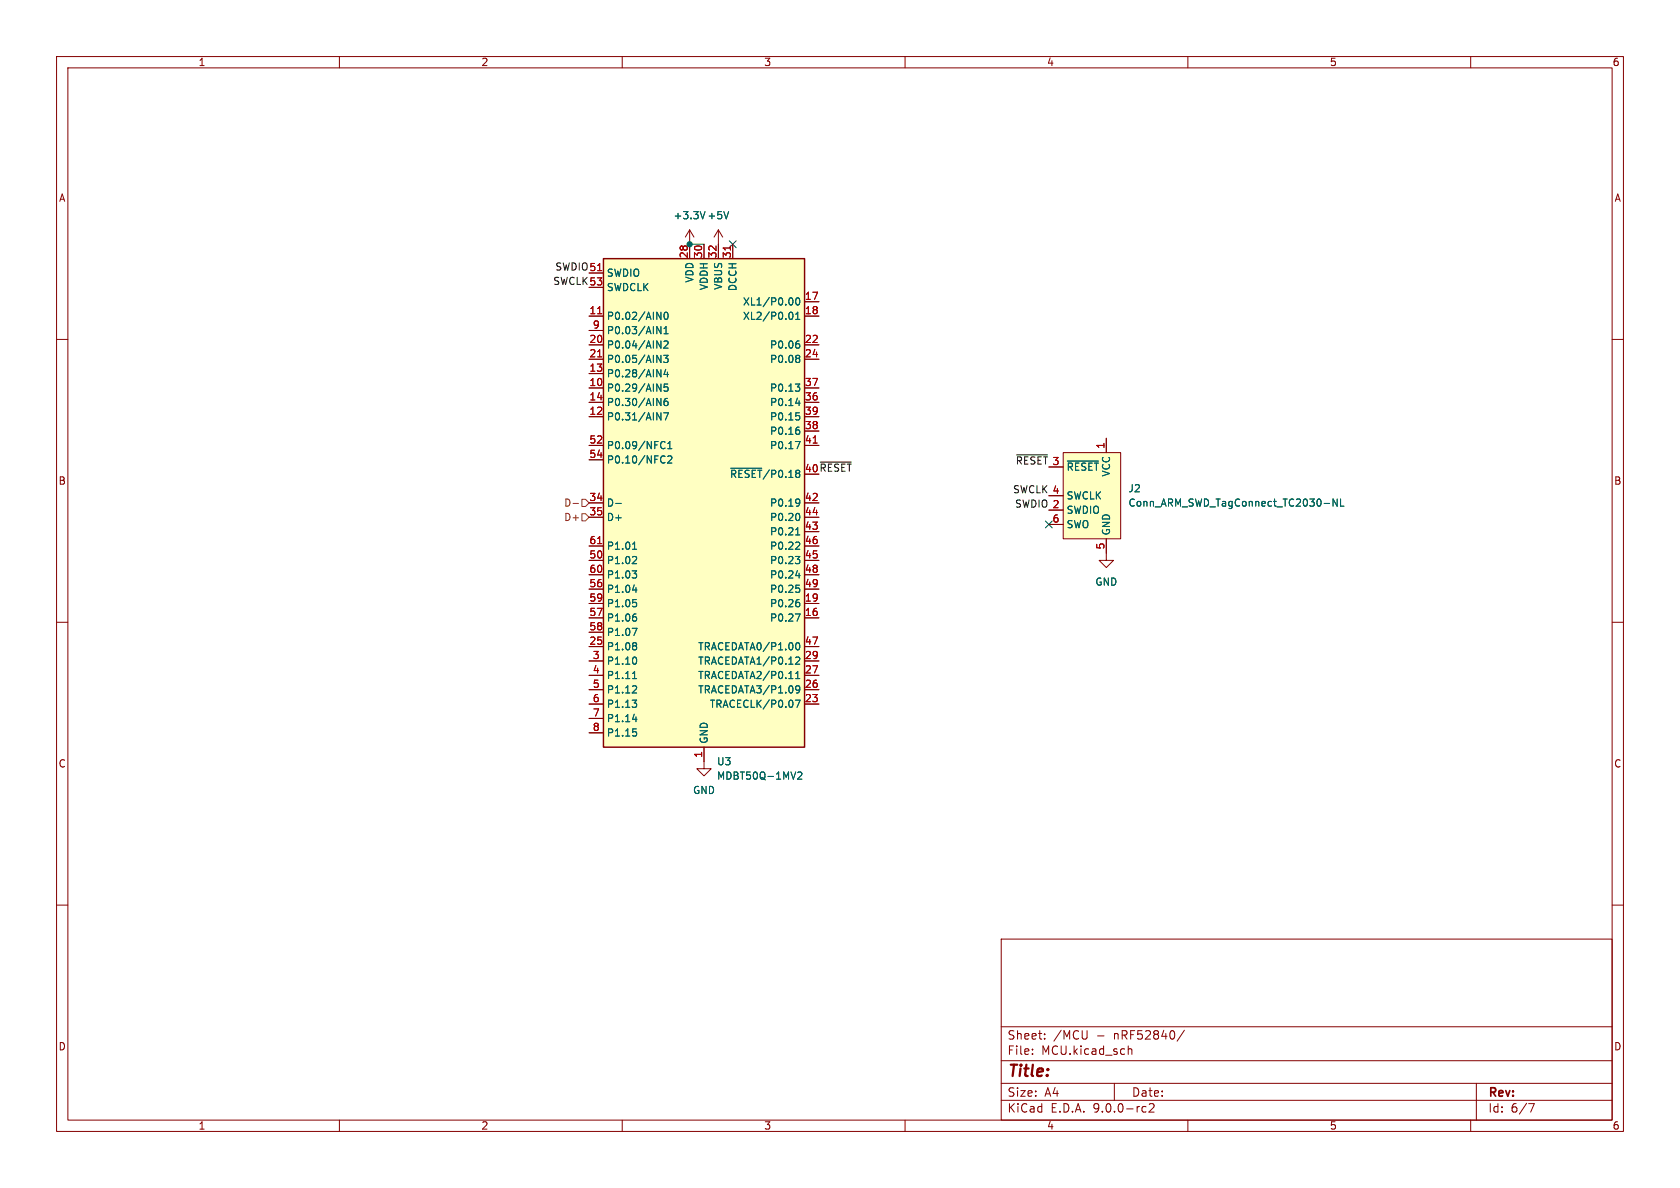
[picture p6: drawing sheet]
<svg xmlns="http://www.w3.org/2000/svg" width="297mm" height="210mm" viewBox="0 0 297 210" stroke-linecap="round" stroke-linejoin="round" font-family="sans-serif">
<g fill="none" stroke="#840000" stroke-width=".18">
<path d="M10 10h277v190h-277zM12 12h273v186h-273zM60 10v2M110 10v2M160 10v2M210 10v2M260 10v2M121.9 40.6l-.7 1.3M121.9 40.6l.8 1.3M121.9 40.6v2.6M127 40.6l-.8 1.3M127 40.6l.8 1.3"/>
<path d="M127 40.6v2.6M10 60h2M285 60h2M10 110h2M285 110h2M124.5 134.6v1.3h1.2l-1.2 1.3-1.3-1.3h1.3M10 160h2M177 166h108v32h-108zM285 160h2M60 198v2M110 198v2M160 198v2"/>
<path d="M177 194.5h108M177 191.5h108M177 187.5h108M177 181.5h108M182.5 186.3v.1M182.5 185.5v.1M184.7 183.6v.1M184.7 182.8v.1M192.2 182.2l-.1 1.4M197 191.5v3M199.5 184.9v1.5M199.5 185.5l.2-.1 .3 .1 .1 .9"/>
<path d="M202.2 195.6l.4 .1M202.6 196.5l-.4 .1M203.2 195.2l.5-.1 .3 .1v.3l-.9 1.1h.9M209.4 182.1l-1.3 2M210 198v2M260 198v2M261 191.5v6.5M270.2 195.1h1l-.6 1.5"/>
</g>
<path d="M124.6 37.4l-.4 1.3M128.8 37.4l-.4 1.3" fill="none" stroke="#006464" stroke-width=".18"/>
<path d="M106.7 45.7h35.5v86.4h-35.5z" fill="#ffffc2"/>
<path d="M106.7 45.7h35.5v86.4h-35.5z" fill="none" stroke="#840000" stroke-width=".25"/>
<g fill="none" stroke="#840000" stroke-width=".18">
<path d="M104.1 48.3h2.6M104.1 50.8h2.6M104.1 55.9h2.6M104.1 58.4h2.6M121.9 43.2v2.5M124.5 43.2v2.5M127 43.2v2.5M129.5 43.2v2.5M142.2 55.9h2.6M142.2 53.3h2.6M104.1 61h2.6M104.1 63.5h2.6"/>
<path d="M104.1 66h2.6M104.1 68.6h2.6M104.1 71.1h2.6M104.1 73.7h2.6M104.1 78.7h2.6M142.2 61h2.6M142.2 63.5h2.6M142.2 68.6h2.6M142.2 71.1h2.6M142.2 73.7h2.6M142.2 78.7h2.6M142.2 76.2h2.6"/>
<path d="M104.1 81.3h2.6M104.1 88.9h2.6M104.1 91.4h2.6M104.1 96.5h2.6M104.1 99.1h2.6M142.2 88.9h2.6M142.2 91.4h2.6M142.2 96.5h2.6M142.2 99.1h2.6M142.2 94h2.6M104.1 101.6h2.6M104.1 104.1h2.6"/>
<path d="M104.1 106.7h2.6M104.1 109.2h2.6M104.1 111.8h2.6M104.1 114.3h2.6M104.1 116.8h2.6M104.1 119.4h2.6M142.2 101.6h2.6M142.2 104.1h2.6M142.2 106.7h2.6M142.2 109.2h2.6M142.2 114.3h2.6M142.2 116.8h2.6"/>
<path d="M142.2 119.4h2.6M104.1 121.9h2.6M104.1 124.5h2.6M104.1 127h2.6M104.1 129.5h2.6M124.5 132.1v2.5M142.2 121.9h2.6M142.2 124.5h2.6"/>
</g>
<path d="M105.7 47.8h.7M105.7 55.5h.7M129.1 43.5v.7M105.7 63.1h.7M143.8 78.3h.7M105.7 96.1h.7" fill="none" stroke="#a90000" stroke-width=".18"/>
<g fill="none" stroke="#006464" stroke-width=".18">
<path d="M116.1 55.2l.7 1.3v-1.3M116.1 57.7l.7 1.3v-1.3M117.4 59h.7M117.4 58.1l.4-.4v1.3M117.6 55.3l.1-.1a.68 .68 0 0 1 .4 .6 .68 .68 0 0 1-.4 .7 .84 .84 0 0 1-.1-1.2zM139.8 55.2a.68 .68 0 0 1 .4 .6 .68 .68 0 0 1-.4 .7M140.1 52.8l.1 .3-.1 .7M140.7 56.5h.7M140.7 55.6l.3-.4v1.3M140.8 52.8l.2-.2a.68 .68 0 0 1 .4 .7 .68 .68 0 0 1-.4 .6l-.2-.1-.1-.4zM116.1 60.3l.7 1.2v-1.2M116.1 62.8l.7 1.3v-1.3"/>
<path d="M116.1 65.3l.7 1.3v-1.3M116.1 67.9l.7 1.3v-1.3M116.1 70.4l.7 1.3v-1.3M116.1 73l.7 1.2v-1.2M117 78.1l.3-.1 .3 .2M117.3 62.8h.8l-.4 .5 .4 .1v.6l-.2 .1-.6-.1M117.3 73h.9l-.6 1.2M117.4 60.4l.5-.1 .2 .3-.8 .9h.8M117.6 79.2l-.3 .1h-.3M117.7 65.3l-.3 .9h.8M118 70.4l-.4 .1a.86 .86 0 0 0 0 1.2l.5-.1v-.4l-.2-.3h-.3l-.2 .3M118 65.8v.8"/>
<path d="M118.1 67.9h-.7v.6l.2-.1h.4l.1 .2v.4l-.2 .2-.5-.2M118.1 79.3h.7M118.1 78.4l.3-.4v1.3M140.6 67.9h.8l-.4 .5M140.6 78h.9l-.6 1.3M140.7 71.3h.8M140.7 73h.6M141 60.3h.3M141 75.5h.3M141.1 60.8l.3 .2v.3l-.3 .2M141.1 62.8l.3 .3-.3 .3 .3 .2v.2l-.3 .3M141.1 68.4l.3 .2v.3l-.3 .3"/>
<path d="M141.1 73.5l.3 .2v.3l-.3 .2M141.1 76l.3 .2v.3l-.3 .3M141.3 70.9v.8M108.9 89h.9M111.8 97.1h.7M112.1 96l.1-.2v1.3M112.3 98.4l.2 .2v.3l-.7 .7h.7M117.3 80.6l.3 .1M117.6 81.7l-.3 .2M118.1 80.7l.4-.1 .3 .4-.8 .9h.8M129.2 82.8h5.5M140.6 98.4h.8l-.4 .5"/>
<path d="M140.7 94.6h.7M140.9 93.5l.1-.2v1.3M141.1 90.7a.79 .79 0 0 1 0 1.3M141.1 95.8l.3 .3-.1 .3-.7 .7h.8M141.1 88.2l.2 .1a1.03 1.03 0 0 1-.2 1.1M141.1 98.9l.3 .2v.3l-.3 .2M141.4 88.8l-.3 .2M111.8 100.9h.7l-.4 .5M111.8 111.1h.8l-.5 1.2M111.8 104.3h.8M111.8 120h.7M111.9 106h.6"/>
<path d="M112.1 118.9l.1-.2v1.3M112.2 108.5h.2M112.2 116.1a.79 .79 0 0 1 0 1.3M112.3 101.4l.2 .2v.3l-.2 .3M112.3 106.5l.2 .2v.3l-.2 .3M112.3 109l.2 .3v.3l-.2 .2M112.3 113.6l.2 .3-.2 .3 .2 .2v.2l-.2 .3M112.4 103.9v.8M140.6 108.5h.9l-.6 1.3M140.7 120h.7M140.7 114.1l.1-.4 .2-.1a.68 .68 0 0 1 .4 .6 .68 .68 0 0 1-.4 .7l-.2-.1-.1-.4M140.7 116.3l.4-.2 .3 .4-.8 .9h.8"/>
<path d="M140.7 119.1l.3-.4v1.3M140.7 101.8h.8M140.7 103.4h.6M141 106h.3M141.1 103.9l.3 .3v.3l-.3 .2M141.1 106.5l.3 .2v.3l-.3 .3M141.3 101.3v.9M111.8 123.8h.7l-.4 .5M111.8 127.2h.8M111.9 128.8h.6M112.3 121.2l.2 .3v.3l-.7 .7h.7M112.3 124.3l.2 .2v.3l-.2 .2"/>
<path d="M112.3 129.3l.2 .3v.3l-.2 .2M112.4 126.7v.9M140.6 123.8h.9l-.6 1.2M140.7 121.5l.2-.3 .4 .2a.84 .84 0 0 1-.3 1.1h-.2M140.7 121.8l.2 .2h.2l.3-.2M141 136.6l.5-.1 .3 .3-.8 .9h.8"/>
</g>
<path d="M188 80h10.1v15.3h-10.1z" fill="#ffffc2"/>
<g fill="none" stroke="#840000" stroke-width=".18">
<path d="M104.1 48.3h2.6M104.1 50.8h2.6M104.1 55.9h2.6M104.1 58.4h2.6M121.9 43.2v2.5M124.5 43.2v2.5M127 43.2v2.5M129.5 43.2v2.5M142.2 55.9h2.6M142.2 53.3h2.6M104.1 61h2.6M104.1 63.5h2.6"/>
<path d="M104.1 66h2.6M104.1 68.6h2.6M104.1 71.1h2.6M104.1 73.7h2.6M104.1 78.7h2.6M142.2 61h2.6M142.2 63.5h2.6M142.2 68.6h2.6M142.2 71.1h2.6M142.2 73.7h2.6M142.2 78.7h2.6M142.2 76.2h2.6"/>
<path d="M195.6 77.5v2.5M104.1 81.3h2.6M104.1 88.9h2.6M104.1 91.4h2.6M104.1 96.5h2.6M104.1 99.1h2.6M142.2 88.9h2.6M142.2 91.4h2.6M142.2 96.5h2.6M142.2 99.1h2.6M142.2 94h2.6M185.4 87.6h2.6"/>
<path d="M185.4 90.2h2.6M185.4 92.7h2.6M188 80h10.1v15.3h-10.1zM195.6 95.3v3.8h1.2l-1.2 1.2-1.3-1.2h1.3M104.1 101.6h2.6M104.1 104.1h2.6M104.1 106.7h2.6M104.1 109.2h2.6M104.1 111.8h2.6M104.1 114.3h2.6M104.1 116.8h2.6M104.1 119.4h2.6"/>
<path d="M142.2 101.6h2.6M142.2 104.1h2.6M142.2 106.7h2.6M142.2 109.2h2.6M142.2 114.3h2.6M142.2 116.8h2.6M142.2 119.4h2.6M104.1 121.9h2.6M104.1 124.5h2.6M104.1 127h2.6M104.1 129.5h2.6M124.5 132.1v2.5"/>
<path d="M142.2 121.9h2.6M142.2 124.5h2.6"/>
</g>
<g fill="none" stroke="#006464" stroke-width=".18">
<path d="M124.6 37.4l-.4 1.3M128.8 37.4l-.4 1.3M116.1 55.2l.7 1.3v-1.3M116.1 57.7l.7 1.3v-1.3M117.4 59h.7M117.4 58.1l.4-.4v1.3M117.6 55.3l.1-.1a.68 .68 0 0 1 .4 .6 .68 .68 0 0 1-.4 .7 .84 .84 0 0 1-.1-1.2zM139.8 55.2a.68 .68 0 0 1 .4 .6 .68 .68 0 0 1-.4 .7M140.1 52.8l.1 .3-.1 .7M140.7 56.5h.7M140.7 55.6l.3-.4v1.3M140.8 52.8l.2-.2a.68 .68 0 0 1 .4 .7 .68 .68 0 0 1-.4 .6l-.2-.1-.1-.4z"/>
<path d="M116.1 60.3l.7 1.2v-1.2M116.1 62.8l.7 1.3v-1.3M116.1 65.3l.7 1.3v-1.3M116.1 67.9l.7 1.3v-1.3M116.1 70.4l.7 1.3v-1.3M116.1 73l.7 1.2v-1.2M117 78.1l.3-.1 .3 .2M117.3 62.8h.8l-.4 .5 .4 .1v.6l-.2 .1-.6-.1M117.3 73h.9l-.6 1.2M117.4 60.4l.5-.1 .2 .3-.8 .9h.8M117.6 79.2l-.3 .1h-.3M117.7 65.3l-.3 .9h.8"/>
<path d="M118 70.4l-.4 .1a.86 .86 0 0 0 0 1.2l.5-.1v-.4l-.2-.3h-.3l-.2 .3M118 65.8v.8M118.1 67.9h-.7v.6l.2-.1h.4l.1 .2v.4l-.2 .2-.5-.2M118.1 79.3h.7M118.1 78.4l.3-.4v1.3M140.6 67.9h.8l-.4 .5M140.6 78h.9l-.6 1.3M140.7 71.3h.8M140.7 73h.6M141 60.3h.3M141 75.5h.3M141.1 60.8l.3 .2v.3l-.3 .2"/>
<path d="M141.1 62.8l.3 .3-.3 .3 .3 .2v.2l-.3 .3M141.1 68.4l.3 .2v.3l-.3 .3M141.1 73.5l.3 .2v.3l-.3 .2M141.1 76l.3 .2v.3l-.3 .3M141.3 70.9v.8M108.9 89h.9M111.8 97.1h.7M112.1 96l.1-.2v1.3M112.3 98.4l.2 .2v.3l-.7 .7h.7M117.3 80.6l.3 .1M117.6 81.7l-.3 .2M118.1 80.7l.4-.1 .3 .4-.8 .9h.8"/>
<path d="M129.2 82.8h5.5M140.6 98.4h.8l-.4 .5M140.7 94.6h.7M140.9 93.5l.1-.2v1.3M141.1 90.7a.79 .79 0 0 1 0 1.3M141.1 95.8l.3 .3-.1 .3-.7 .7h.8M141.1 88.2l.2 .1a1.03 1.03 0 0 1-.2 1.1M141.1 98.9l.3 .2v.3l-.3 .2M141.4 88.8l-.3 .2M188.7 81.5h5.5M234.1 89h1M236.4 88.2v1.3l-.7-1.3v1.3"/>
<path d="M237 88.2v1.3h.6M111.8 100.9h.7l-.4 .5M111.8 111.1h.8l-.5 1.2M111.8 104.3h.8M111.8 120h.7M111.9 106h.6M112.1 118.9l.1-.2v1.3M112.2 108.5h.2M112.2 116.1a.79 .79 0 0 1 0 1.3M112.3 101.4l.2 .2v.3l-.2 .3M112.3 106.5l.2 .2v.3l-.2 .3M112.3 109l.2 .3v.3l-.2 .2"/>
<path d="M112.3 113.6l.2 .3-.2 .3 .2 .2v.2l-.2 .3M112.4 103.9v.8M140.6 108.5h.9l-.6 1.3M140.7 120h.7M140.7 114.1l.1-.4 .2-.1a.68 .68 0 0 1 .4 .6 .68 .68 0 0 1-.4 .7l-.2-.1-.1-.4M140.7 116.3l.4-.2 .3 .4-.8 .9h.8M140.7 119.1l.3-.4v1.3M140.7 101.8h.8M140.7 103.4h.6M141 106h.3M141.1 103.9l.3 .3v.3l-.3 .2M141.1 106.5l.3 .2v.3l-.3 .3"/>
<path d="M141.3 101.3v.9M111.8 123.8h.7l-.4 .5M111.8 127.2h.8M111.9 128.8h.6M112.3 121.2l.2 .3v.3l-.7 .7h.7M112.3 124.3l.2 .2v.3l-.2 .2M112.3 129.3l.2 .3v.3l-.2 .2M112.4 126.7v.9M140.6 123.8h.9l-.6 1.2M140.7 121.5l.2-.3 .4 .2a.84 .84 0 0 1-.3 1.1h-.2M140.7 121.8l.2 .2h.2l.3-.2M141 136.6l.5-.1 .3 .3-.8 .9h.8"/>
</g>
<path d="M101.3 89h1M102.9 88.3h.6l.6 .6-.6 .6h-.6zM102.9 90.8h.6l.6 .6-.6 .7h-.6z" fill="none" stroke="#725600" stroke-width=".18"/>
<path d="M145 81.7h5.5M179.7 80.4h5.5" fill="none" stroke="#0f0f0f" stroke-width=".18"/>
<path d="M121.9 43.2h2.6" fill="none" stroke="#009600" stroke-width=".18"/>
<path d="M128.9 42.6l1.2 1.2M130.1 42.6l-1.2 1.2M184.8 92.1l1.2 1.2M186 92.1l-1.2 1.2" fill="none" stroke="#000084" stroke-width=".18"/>
<path d="M105.7 47.8h.7M105.7 55.5h.7M129.1 43.5v.7M105.7 63.1h.7M143.8 78.3h.7M105.7 96.1h.7" fill="none" stroke="#a90000" stroke-width=".18"/>
<circle cx="121.9" cy="43.2" r=".46" fill="#009600" stroke="#009600" stroke-width=".18"/>
<text font-size="2.8" fill="#840000" x="178" y="190.9">Title:</text>
<g font-size="2.1" fill="#840000">
<text x="178" y="184">Sheet:</text>
<text x="186.2" y="184">/MCU</text>
<text x="193.9" y="184">-</text>
<text x="197" y="184">nRF52840/</text>
<text x="178" y="186.7">File:</text>
<text x="184.1" y="186.7">MCU.kicad_sch</text>
<text x="178" y="196.9">KiCad</text>
<text x="178" y="194.1">Size:</text>
<text x="184.7" y="194.1">A4</text>
<text x="185.7" y="196.9">E.D.A.</text>
<text x="193.3" y="196.9">9.0.0-rc2</text>
<text x="200" y="194.1">Date:</text>
<text x="263" y="194.3">Rev:</text>
<text x="263" y="196.9">Id:</text>
<text x="267.1" y="196.9">6/7</text>
</g>
<g font-size="1.8" fill="#840000">
<text x="35" y="11.9">1</text>
<text x="85" y="11.9">2</text>
<text x="135" y="11.9">3</text>
<text x="185" y="11.9">4</text>
<text x="235" y="11.9">5</text>
<text x="285" y="11.9">6</text>
<text x="10.3" y="35.9">A</text>
<text x="285.3" y="35.9">A</text>
<text x="142.2" y="83.6">40 ~{RESET}</text>
<text x="179.5" y="82.2">~{RESET}</text>
<text x="10.3" y="85.9">B</text>
<text x="285.3" y="85.9">B</text>
<text x="10.3" y="135.9">C</text>
<text x="285.3" y="135.9">C</text>
<text x="10.3" y="185.9">D</text>
<text x="285.3" y="185.9">D</text>
<text x="35" y="199.9">1</text>
<text x="85" y="199.9">2</text>
<text x="135" y="199.9">3</text>
<text x="185" y="199.9">4</text>
<text x="235" y="199.9">5</text>
<text x="285" y="199.9">6</text>
</g>
<g font-size="1.8" fill="#006464">
<text x="119" y="39">+3.3V</text>
<text x="125" y="39">+5V</text>
<text x="107.2" y="49.1">SWDIO</text>
<text x="107.2" y="51.7">SWDCLK</text>
<text x="122.8" y="50.1" transform="rotate(-90 122.8 50.1)">VDD</text>
<text x="125.3" y="51.4" transform="rotate(-90 125.3 51.4)">VDDH</text>
<text x="127.9" y="51.3" transform="rotate(-90 127.9 51.3)">VBUS</text>
<text x="130.4" y="51.6" transform="rotate(-90 130.4 51.6)">DCCH</text>
<text x="107.2" y="56.7">P0.02/AIN0</text>
<text x="107.2" y="59.3">P0.03/AIN1</text>
<text x="131.2" y="54.2">XL1/P0.00</text>
<text x="131.2" y="56.7">XL2/P0.01</text>
<text x="107.2" y="61.8">P0.04/AIN2</text>
<text x="107.2" y="64.4">P0.05/AIN3</text>
<text x="136" y="61.8">P0.06</text>
<text x="136" y="64.4">P0.08</text>
<text x="107.2" y="66.9">P0.28/AIN4</text>
<text x="107.2" y="69.4">P0.29/AIN5</text>
<text x="107.2" y="72">P0.30/AIN6</text>
<text x="136" y="69.4">P0.13</text>
<text x="136" y="72">P0.14</text>
<text x="107.2" y="74.5">P0.31/AIN7</text>
<text x="136" y="74.5">P0.15</text>
<text x="136" y="77.1">P0.16</text>
<text x="107.2" y="79.6">P0.09/NFC1</text>
<text x="107.2" y="82.1">P0.10/NFC2</text>
<text x="136" y="79.6">P0.17</text>
<text x="188.5" y="83.4">~{RESET}</text>
<text x="107.2" y="89.8">D-</text>
<text x="128.9" y="84.7">~{RESET}/P0.18</text>
<text x="136" y="89.8">P0.19</text>
<text x="188.5" y="88.5">SWCLK</text>
<text x="196.4" y="84.3" transform="rotate(-90 196.4 84.3)">VCC</text>
<text x="199.4" y="87.2">J2</text>
<text x="199.4" y="89.8">Conn_ARM_SWD_TagConnect_TC2030-NL</text>
<text x="107.2" y="92.3">D+</text>
<text x="136" y="92.3">P0.20</text>
<text x="136" y="94.8">P0.21</text>
<text x="188.5" y="91">SWDIO</text>
<text x="188.5" y="93.6">SWO</text>
<text x="196.4" y="94.7" transform="rotate(-90 196.4 94.7)">GND</text>
<text x="107.2" y="97.4">P1.01</text>
<text x="107.2" y="99.9">P1.02</text>
<text x="136" y="97.4">P0.22</text>
<text x="136" y="99.9">P0.23</text>
<text x="107.2" y="102.5">P1.03</text>
<text x="107.2" y="105">P1.04</text>
<text x="107.2" y="107.5">P1.05</text>
<text x="136" y="102.5">P0.24</text>
<text x="136" y="105">P0.25</text>
<text x="136" y="107.5">P0.26</text>
<text x="193.5" y="103.7">GND</text>
<text x="107.2" y="110.1">P1.06</text>
<text x="107.2" y="112.6">P1.07</text>
<text x="136" y="110.1">P0.27</text>
<text x="107.2" y="115.2">P1.08</text>
<text x="107.2" y="117.7">P1.10</text>
<text x="123.3" y="115.2">TRACEDATA0/P1.00</text>
<text x="123.3" y="117.7">TRACEDATA1/P0.12</text>
<text x="107.2" y="120.2">P1.11</text>
<text x="107.2" y="122.8">P1.12</text>
<text x="107.2" y="125.3">P1.13</text>
<text x="123.3" y="120.2">TRACEDATA2/P0.11</text>
<text x="123.3" y="122.8">TRACEDATA3/P1.09</text>
<text x="125.4" y="125.3">TRACECLK/P0.07</text>
<text x="107.2" y="127.9">P1.14</text>
<text x="107.2" y="130.4">P1.15</text>
<text x="125.3" y="131.6" transform="rotate(-90 125.3 131.6)">GND</text>
<text x="126.7" y="135.5">U3</text>
<text x="122.4" y="140.6">GND</text>
<text x="126.7" y="138">MDBT50Q-1MV2</text>
</g>
<g font-size="1.8" fill="#0f0f0f">
<text x="98.1" y="47.9">SWDIO51</text>
<text x="97.7" y="50.5">SWCLK53</text>
<text x="179" y="87.3">SWCLK 4</text>
<text x="179.4" y="89.8">SWDIO 2</text>
</g>
<g font-size="1.8" fill="#a90000">
<text x="121.7" y="45.8" transform="rotate(-90 121.7 45.8)">28</text>
<text x="124.2" y="45.8" transform="rotate(-90 124.2 45.8)">30</text>
<text x="126.7" y="45.8" transform="rotate(-90 126.7 45.8)">32</text>
<text x="129.3" y="45.8" transform="rotate(-90 129.3 45.8)">31</text>
<text x="104.1" y="48">51</text>
<text x="104.1" y="50.5">53</text>
<text x="142.2" y="53.1">17</text>
<text x="104.1" y="55.6">11</text>
<text x="104.7" y="58.2">9</text>
<text x="142.2" y="55.6">18</text>
<text x="104.1" y="60.7">20</text>
<text x="104.1" y="63.2">21</text>
<text x="104.1" y="65.8">13</text>
<text x="142.2" y="60.7">22</text>
<text x="142.2" y="63.2">24</text>
<text x="104.1" y="68.3">10</text>
<text x="104.1" y="70.9">14</text>
<text x="142.2" y="68.3">37</text>
<text x="142.2" y="70.9">36</text>
<text x="104.1" y="73.4">12</text>
<text x="142.2" y="73.4">39</text>
<text x="142.2" y="75.9">38</text>
<text x="104.1" y="78.5">52</text>
<text x="104.1" y="81">54</text>
<text x="142.2" y="78.5">41</text>
<text x="142.2" y="83.6">40</text>
<text x="186" y="82.3">3</text>
<text x="195.3" y="79.4" transform="rotate(-90 195.3 79.4)">1</text>
<text x="104.1" y="88.6">34</text>
<text x="142.2" y="88.6">42</text>
<text x="186" y="87.4">4</text>
<text x="186" y="89.9">2</text>
<text x="104.1" y="91.2">35</text>
<text x="142.2" y="91.2">44</text>
<text x="142.2" y="93.7">43</text>
<text x="186" y="92.5">6</text>
<text x="104.1" y="96.3">61</text>
<text x="104.1" y="98.8">50</text>
<text x="104.1" y="101.3">60</text>
<text x="142.2" y="96.3">46</text>
<text x="142.2" y="98.8">45</text>
<text x="142.2" y="101.3">48</text>
<text x="195.3" y="97.2" transform="rotate(-90 195.3 97.2)">5</text>
<text x="104.1" y="103.9">56</text>
<text x="104.1" y="106.4">59</text>
<text x="142.2" y="103.9">49</text>
<text x="142.2" y="106.4">19</text>
<text x="104.1" y="109">57</text>
<text x="104.1" y="111.5">58</text>
<text x="142.2" y="109">16</text>
<text x="104.1" y="114">25</text>
<text x="104.7" y="116.6">3</text>
<text x="104.7" y="119.1">4</text>
<text x="142.2" y="114">47</text>
<text x="142.2" y="116.6">29</text>
<text x="142.2" y="119.1">27</text>
<text x="104.7" y="121.7">5</text>
<text x="104.7" y="124.2">6</text>
<text x="142.2" y="121.7">26</text>
<text x="142.2" y="124.2">23</text>
<text x="104.7" y="126.7">7</text>
<text x="104.7" y="129.3">8</text>
<text x="124.2" y="134.1" transform="rotate(-90 124.2 134.1)">1</text>
</g>
<g font-size="1.8" fill="#725600">
<text x="99.6" y="89.8">D-</text>
<text x="99.6" y="92.3">D+</text>
</g>
</svg>
